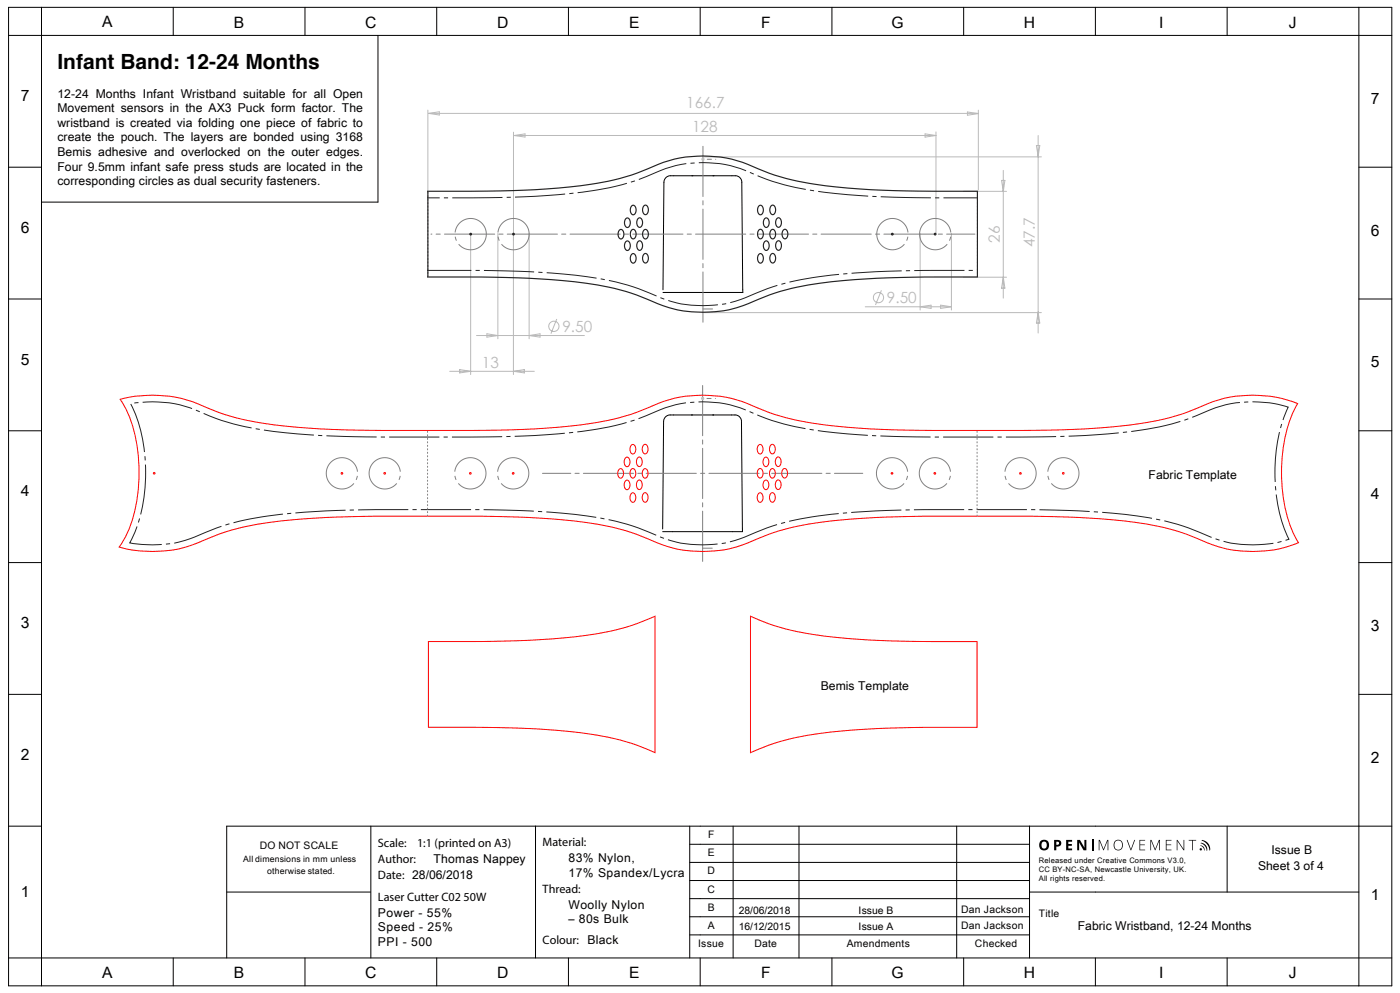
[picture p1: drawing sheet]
<svg xmlns="http://www.w3.org/2000/svg" width="425mm" height="301mm" viewBox="0 0 425 301" stroke-linecap="round" stroke-linejoin="round" font-family="sans-serif">
<!-- layer: Layer 1 -->
<g fill="none" stroke="#bababa" stroke-width=".3">
<path d="M129.9 33.4v24.4M130.1 34.4l3.2-.5v1zM130.1 34.4h166.8M284.1 40v30.7M293.6 34l3.3 .4-3.3 .5zM296.9 33.4v24.2M155.8 40.1v73.5M213.7 47.6h102.4M280.8 40.6l3.3 .5-3.3 .5zM284.1 41.1h-128l3.2-.5v1l-3.2-.5M292.4 58h13.1M304 54.7h1l-.5 3.3z"/>
<path d="M304.5 51.7v38.7M314.6 44.1h1l-.5 3.3zM315.1 41.1v59.9M142.8 70.9v42.7M151.1 70.8v31.9M160.6 70.8v31.9M279.3 70.8v23.2M288.8 70.8v23.2M169 96.7l-1.8 4.5M213.7 94.8h102.4M262.6 93h26.2M267.5 88l-1.8 4.5"/>
<path d="M279.3 93l3.3-.5v1zM285.5 92.5l3.3 .5-3.3 .5zM292.4 84.1h13.1M304.5 84.1l.5 3.3h-1zM315.1 94.6l.5 3.4h-1zM136.5 112.6h25.7M139.5 112.1l3.3 .5-3.3 .5zM144.6 101.7h32.8M147.8 101.2l3.3 .5-3.3 .5zM155.8 112.6l3.3-.5v1zM160.6 101.7l3.3-.5v1z"/>
<circle cx="168.1" cy="98.9" r="1.55"/>
<circle cx="266.6" cy="90.2" r="1.56"/>
</g>
<g fill="none" stroke="#000" stroke-width=".3">
<path d="M2.6 10.7h419.8M2.6 2.2h419.8v296.7h-419.8zM12.6 2.2v296.7M52.6 2.2v8.5M92.6 2.2v8.5M114.7 10.7v50.6h-102.1M132.5 2.2v8.5M172.5 2.2v8.5M212.5 2.2v8.5M252.5 2.2v8.5M292.5 2.2v8.5M332.5 2.2v8.5"/>
<path d="M372.4 2.2v8.5M412.4 2.2v296.7M2.6 50.7h10M412.4 50.7h10M2.6 90.7h10M201.2 87.9l.3-32.6a2.32 2.32 0 0 1 3-2h17.6a2.39 2.39 0 0 1 3 2l.4 33.4h-24.3M412.4 90.7h10M2.6 130.6h10M412.4 130.6h10M2.6 170.6h10M201.1 160.4l.3-32.6a2.32 2.32 0 0 1 3-2h17.6a2.39 2.39 0 0 1 3 2l.4 33.4h-24.3M412.4 170.6h10"/>
<path d="M2.6 210.5h10M412.4 210.5h10M2.6 250.5h10M112.4 250.5h-43.6v40M162.5 250.5v40M209.3 250.5v40M209.3 256h103.2M222.5 250.5v40M242.5 250.5v40M290.4 250.5v40M312.5 250.5v40M372.4 250.5v20"/>
<path d="M422.4 250.5h-309.8v40M68.8 270.5h43.6M209.3 278h103.2M209.3 272.5h103.2M209.3 267h103.2M209.3 261.5h103.2M312.5 270.5h99.9M2.6 290.5h419.8M52.6 290.5v8.4M92.6 290.5v8.4M132.5 290.5v8.4M172.5 290.5v8.4"/>
<path d="M209.3 283.5h103.2M212.5 290.5v8.4M252.5 290.5v8.4M292.5 290.5v8.4M332.5 290.5v8.4M372.4 290.5v8.4"/>
</g>
<g fill="#000">
<path d="M323.6 254.7h1.8v.5h-1.2v.7h1.1v.6h-1.1v.8h1.2v.5h-1.8zM326.9 254.7h.9l1.3 2.3v-2.3h.6v3.1h-.8l-1.4-2.4v2.4h-.6zM333.5 254.7h.3l1.1 2.7 1.1-2.7h.4v3.1h-.2v-2.9l-1.4 2.9-1.1-2.9v2.9h-.2zM342 254.7h.2l1 2.8 1.1-2.8h.2l-1.2 3.1h-.2zM345.8 254.7h1.7v.2h-1.5v1.2h1.5v.2h-1.5v1.3h1.5v.2h-1.7zM349.1 254.7h.4l1.1 2.7 1.1-2.7h.4v3.1h-.3l.1-2.9-1.4 2.9-1.1-2.9v2.9h-.3zM353.8 254.7h1.7v.2h-1.5v1.2h1.5v.2h-1.5v1.3h1.5v.2h-1.7zM357.1 254.7h.3l1.8 2.8v-2.8h.2v3.1h-.2l-1.9-2.8v2.8h-.2zM360.8 254.7h2.2v.2h-1v2.9h-.2v-2.9h-1zM364.2 256.4a1.09 1.09 0 0 1 1.1 .4 1.09 1.09 0 0 1 .1 1.2l-.3-1zM364.3 255.7a1.71 1.71 0 0 1 1.9 2.3 2.41 2.41 0 0 0-1.9-2.3zM364.6 254.9l.3-.2a2.88 2.88 0 0 1 2.4 3l-.2 .2a3.3 3.3 0 0 0-2.5-3z"/>
<path d="M316.3 255.4a1 1 0 0 0-.1 1.4 1 1 0 0 0 1.3 .2l.1-.3a.95 .95 0 0 0 0-1.2 .95 .95 0 0 0-1.1-.2zM315.8 255a1.57 1.57 0 0 1 2.2 .2 1.57 1.57 0 0 1-.2 2.2 1.57 1.57 0 0 1-2.2-.2l-.2-1.3z"/>
<path d="M320.6 255.2v.9a.55 .55 0 0 0 .8-.4 .55 .55 0 0 0-.8-.5zM319.9 254.7h1a1.07 1.07 0 0 1 1.2 1.2 1.07 1.07 0 0 1-1.5 .8v1.1h-.7z"/>
<path d="M338.5 255.2a1.38 1.38 0 0 0-.2 1.8 1.38 1.38 0 0 0 1.8 .4 1.39 1.39 0 0 0 .4-1.8 1.39 1.39 0 0 0-1.8-.6zM338.4 255a1.56 1.56 0 0 1 2.4 .9 1.56 1.56 0 0 1-1.7 1.9 1.73 1.73 0 0 1-.7-2.8z"/>
<circle cx="364.4" cy="257.5" r=".36"/>
</g>
<path d="M331.7 254.6v3.4" fill="none" stroke="#000" stroke-width=".34"/>
<path d="M147.4 69.6a4.7 4.7 0 0 0-8-1.9 4.7 4.7 0 0 0 2.2 7.9 4.7 4.7 0 0 0 5.9-5.7l-.1-.3M160.4 69.6a4.7 4.7 0 0 0-8-1.9 4.7 4.7 0 0 0 2.2 7.9 4.7 4.7 0 0 0 5.9-5.7l-.1-.3M266.3 69.6a4.7 4.7 0 0 1 7.9-1.9 4.7 4.7 0 0 1-2.1 7.9 4.7 4.7 0 0 1-5.9-5.7l.1-.3M279.3 69.6a4.7 4.7 0 0 1 7.9-1.9 4.7 4.7 0 0 1-2.1 7.9 4.7 4.7 0 0 1-5.9-5.7l.1-.3M99.2 142.1a4.7 4.7 0 0 1 8-1.9 4.7 4.7 0 0 1-2.2 7.9 4.7 4.7 0 0 1-5.9-5.7l.1-.3M112.2 142.1a4.7 4.7 0 0 1 8-1.9 4.7 4.7 0 0 1-2.2 7.9 4.7 4.7 0 0 1-5.9-5.7l.1-.3M147.3 142.1a4.7 4.7 0 0 0-8-1.9 4.7 4.7 0 0 0 2.2 7.9 4.7 4.7 0 0 0 5.9-5.7l-.1-.3M160.3 142.1a4.7 4.7 0 0 0-8-1.9 4.7 4.7 0 0 0 2.2 7.9 4.7 4.7 0 0 0 5.9-5.7l-.1-.3M266.2 142.1a4.7 4.7 0 0 1 8-1.9 4.7 4.7 0 0 1-2.2 7.9 4.7 4.7 0 0 1-5.9-5.7l.1-.3M279.2 142.1a4.7 4.7 0 0 1 8-1.9 4.7 4.7 0 0 1-2.2 7.9 4.7 4.7 0 0 1-5.9-5.7l.1-.3M314.3 142.1a4.7 4.7 0 0 0-8-1.9 4.7 4.7 0 0 0 2.2 7.9 4.7 4.7 0 0 0 5.8-5.7v-.3M327.3 142.1a4.7 4.7 0 0 0-8-1.9 4.7 4.7 0 0 0 2.1 7.9 4.7 4.7 0 0 0 5.9-5.7v-.3" fill="none" stroke="#808080" stroke-width=".3" stroke-dasharray="15.2 1.3 1.3 1.3" stroke-dashoffset="2.2" stroke-linecap="butt"/>
<path d="M213.3 97.7v-53.4M213.3 93.7h3M213.2 170.2v-53.4M213.2 166.2h3" fill="none" stroke="#808080" stroke-width=".3" stroke-dasharray="15.2 1.3 1.3 1.3"/>
<path d="M213.3 48.3h3.9M213.2 120.8h3.9" fill="none" stroke="#808080" stroke-width=".3" stroke-dasharray="15.2 1.3 1.3 1.3" stroke-dashoffset="15.2"/>
<path d="M295.9 71h-165.1M261.9 143.5h-97.3" fill="none" stroke="#808080" stroke-width=".3" stroke-dasharray="15.2 1.3 1.3 1.3" stroke-dashoffset="6.6"/>
<path d="M212.9 48.3h.9M213 47.9l.7 .7M213.4 47.8v1M213.7 47.9l-.7 .7M212.8 120.8h.9M212.9 120.5l.7 .7M213.3 120.3v1M213.6 120.5l-.7 .7" fill="none" stroke="#bfbebe" stroke-width=".3"/>
<g fill="none" stroke="#f00" stroke-width=".3">
<path d="M36.5 121.1a39.3 39.3 0 0 1 28.2 3.3 101.1 101.1 0 0 0 29.9 5.5l17.4 .6h34.7l14.8-.4 12.9-1.1a78.8 78.8 0 0 0 26.9-7.3 39 39 0 0 1 30.3 2.7 101.1 101.1 0 0 0 30 5.5l17.4 .6h34.7l14.7-.4 13-1.1a78.8 78.8 0 0 0 26.9-7.3 38.3 38.3 0 0 1 25.5 .7 45.2 45.2 0 0 0-4.4 27.6 36.5 36.5 0 0 0 4.7 14.5 38.2 38.2 0 0 1-31.6-1.6 94.1 94.1 0 0 0-29.3-5.6l-18.5-.8h-35.1l-14.3 .4-14.2 1.2a76.9 76.9 0 0 0-25.7 7.1 38.7 38.7 0 0 1-29.9-2.3 94.1 94.1 0 0 0-29.3-5.6l-18.5-.8h-35l-14.4 .4-14.2 1.2a76.9 76.9 0 0 0-25.6 7.1 38.7 38.7 0 0 1-22.3 .7 38.4 38.4 0 0 0 6-22.6 40.1 40.1 0 0 0-5.7-22.2zM189.8 138.9a.8 .8 0 0 1 .9-.2 .8 .8 0 0 1 .5 .9v.9a.85 .85 0 0 1-.9 1 .85 .85 0 0 1-.8-1v-.9zM191.6 135a.8 .8 0 0 1 .9-.1 .8 .8 0 0 1 .4 .8v1a.85 .85 0 0 1-.8 1 .85 .85 0 0 1-.9-1v-1zM193.5 138.9a.8 .8 0 0 1 1-.2 .8 .8 0 0 1 .4 .9v.9a.85 .85 0 0 1-.9 1 .85 .85 0 0 1-.8-1v-.9zM195.3 135a.8 .8 0 0 1 .9-.2 .8 .8 0 0 1 .4 .9v.9a.85 .85 0 0 1-.8 1 .85 .85 0 0 1-.8-1v-.9zM230.2 135a.8 .8 0 0 1 .9-.1 .8 .8 0 0 1 .4 .8v1a.85 .85 0 0 1-.8 1 .85 .85 0 0 1-.8-1v-1zM231.9 138.9a.8 .8 0 0 1 1-.2 .8 .8 0 0 1 .4 .9v.9a.85 .85 0 0 1-.8 1 .85 .85 0 0 1-.9-1v-.9zM233.9 135a.8 .8 0 0 1 .9-.2 .8 .8 0 0 1 .5 .9v.9a.85 .85 0 0 1-.9 1 .85 .85 0 0 1-.8-1v-.9zM235.7 138.8a.8 .8 0 0 1 .9-.1 .8 .8 0 0 1 .4 .8v1a.85 .85 0 0 1-.8 1 .85 .85 0 0 1-.9-1v-1zM187.8 142.4a.8 .8 0 0 1 1-.2 .8 .8 0 0 1 .4 .9v.9a.85 .85 0 0 1-.8 1 .85 .85 0 0 1-.9-1v-.9zM189.8 145.9a.8 .8 0 0 1 .9-.2 .8 .8 0 0 1 .5 .9v.9a.85 .85 0 0 1-.9 1 .85 .85 0 0 1-.8-1v-.9zM191.6 142.3a.8 .8 0 0 1 .9-.1 .8 .8 0 0 1 .4 .9v.9a.85 .85 0 0 1-.8 1 .85 .85 0 0 1-.9-1v-.9z"/>
<path d="M191.6 149.7a.8 .8 0 0 1 .9-.2 .8 .8 0 0 1 .4 .9v.9a.85 .85 0 0 1-.8 1 .85 .85 0 0 1-.9-1v-.9zM193.5 145.8a.8 .8 0 0 1 1-.1 .8 .8 0 0 1 .4 .8v.9a.85 .85 0 0 1-.9 1 .85 .85 0 0 1-.8-1v-.9zM195.3 142.4a.8 .8 0 0 1 .9-.2 .8 .8 0 0 1 .4 .9v.9a.85 .85 0 0 1-.8 1 .85 .85 0 0 1-.8-1v-.9zM195.3 149.7a.8 .8 0 0 1 .9-.2 .8 .8 0 0 1 .4 .9v.9a.85 .85 0 0 1-.8 1 .85 .85 0 0 1-.8-1v-.9zM230.2 149.7a.8 .8 0 0 1 .9-.2 .8 .8 0 0 1 .4 .9v.9a.85 .85 0 0 1-.8 1 .85 .85 0 0 1-.8-1v-.9zM230.2 142.3a.8 .8 0 0 1 .9-.1 .8 .8 0 0 1 .4 .8v1a.85 .85 0 0 1-.8 .9 .85 .85 0 0 1-.8-.9v-1zM231.9 145.8a.8 .8 0 0 1 1-.1 .8 .8 0 0 1 .4 .9v.9a.85 .85 0 0 1-.8 1 .85 .85 0 0 1-.9-1v-.9zM233.9 149.7a.8 .8 0 0 1 .9-.2 .8 .8 0 0 1 .5 .9v.9a.85 .85 0 0 1-.9 1 .85 .85 0 0 1-.8-1v-.9zM233.9 142.3a.8 .8 0 0 1 .9-.1 .8 .8 0 0 1 .5 .9v.9a.85 .85 0 0 1-.9 1 .85 .85 0 0 1-.8-1v-.9zM235.7 145.8a.8 .8 0 0 1 .9-.1 .8 .8 0 0 1 .4 .8v.9a.85 .85 0 0 1-.8 1 .85 .85 0 0 1-.9-1v-.9zM237.6 142.3a.8 .8 0 0 1 1-.1 .8 .8 0 0 1 .4 .8v1a.85 .85 0 0 1-.9 .9 .85 .85 0 0 1-.8-.9v-1zM130 194.5h17.1l11.2-.3 16.6-1.2a73.3 73.3 0 0 0 23.9-6.2v41.4a83.7 83.7 0 0 0-30.1-6.8l-15.8-.8-22.9-.1z"/>
<path d="M227.8 186.8a83.7 83.7 0 0 0 30.1 6.8l15.8 .8 22.8 .1v26l-17.1 .1-11.2 .2-16.5 1.2a73.3 73.3 0 0 0-23.9 6.2z"/>
<circle cx="46.8" cy="143.5" r=".25"/>
<circle cx="103.8" cy="143.5" r=".25"/>
<circle cx="116.8" cy="143.5" r=".25"/>
<circle cx="142.7" cy="143.5" r=".25"/>
<circle cx="155.7" cy="143.5" r=".25"/>
<circle cx="270.7" cy="143.5" r=".25"/>
<circle cx="283.7" cy="143.5" r=".25"/>
<circle cx="309.7" cy="143.5" r=".25"/>
<circle cx="322.7" cy="143.5" r=".25"/>
</g>
<path d="M129.8 60l26.9-.2 8.4-.5 9.8-.8a79.6 79.6 0 0 0 27.1-7.4l5.5-1.4 5.9-.4M213.4 49.3a37.7 37.7 0 0 1 17.5 4.4 100.6 100.6 0 0 0 30.7 5.6l13.2 .6 21.9 .1M296.7 82h-17.2l-11.9 .3-10 .6-9.1 1a76.8 76.8 0 0 0-23.6 6.9 28.8 28.8 0 0 1-9.8 1.8 36.8 36.8 0 0 1-18.8-4.1 97.1 97.1 0 0 0-30.8-5.8l-16.7-.7h-19M39.6 122.4a37.1 37.1 0 0 1 24.2 3.8 100.6 100.6 0 0 0 30.7 5.7l17.1 .6h35.4l15.4-.5 12.4-1a79.6 79.6 0 0 0 27.1-7.4 36.8 36.8 0 0 1 28.9 2.6 100.6 100.6 0 0 0 30.7 5.7l17.1 .6h35.4l15.4-.5 12.4-1a79.6 79.6 0 0 0 27.1-7.4 36.3 36.3 0 0 1 22.1-.2 50.6 50.6 0 0 0 .2 40.1 28.4 28.4 0 0 1-9.2 1.6 36.8 36.8 0 0 1-18.8-4 97.1 97.1 0 0 0-30.8-5.9l-18.3-.7h-35.5l-16.7 .6-13.5 1.3a76.8 76.8 0 0 0-23.6 6.9 28.8 28.8 0 0 1-9.8 1.8 36.8 36.8 0 0 1-18.8-4 97.1 97.1 0 0 0-30.8-5.9l-18.3-.7-36.1 .1-16.9 .6-12.6 1.2a76.8 76.8 0 0 0-23.7 6.9 28.8 28.8 0 0 1-9.7 1.8h-5.2l-3.5-.5 .6-1.1a50.6 50.6 0 0 0 .2-40z" fill="none" stroke="#231f20" stroke-width=".3" stroke-dasharray="15.2 1.3 1.3 1.3" stroke-dashoffset="1.9" stroke-linecap="butt"/>
<path d="M129.9 84v-26M296.6 84v-26M129.8 156.5v-26M296.5 156.5v-26" fill="none" stroke="#808080" stroke-width=".3" stroke-dasharray=".4 .7 .4 .7"/>
<g fill="none" stroke="#231f20" stroke-width=".35">
<path d="M129.8 58l26.5-.2 8.7-.5 9.5-.8a78.8 78.8 0 0 0 26.9-7.3 39 39 0 0 1 30.3 2.7 101.1 101.1 0 0 0 30 5.4l13.2 .6 21.8 .1v26h-17l-11.2 .3-16.5 1.2a77.5 77.5 0 0 0-26.5 7.2 38.7 38.7 0 0 1-29.9-2.3 94.1 94.1 0 0 0-29.3-5.7l-16.8-.7h-19.6zM187.9 69.8a.8 .8 0 0 1 1-.1 .8 .8 0 0 1 .4 .8v1a.85 .85 0 0 1-.8 1 .85 .85 0 0 1-.9-1v-1zM189.9 66.4a.8 .8 0 0 1 .9-.2 .8 .8 0 0 1 .4 .9v.9a.85 .85 0 0 1-.8 1 .85 .85 0 0 1-.8-1v-.9zM189.9 73.3a.8 .8 0 0 1 .9-.1 .8 .8 0 0 1 .4 .8v1a.85 .85 0 0 1-.8 1 .85 .85 0 0 1-.8-1v-1zM191.7 62.5a.8 .8 0 0 1 .9-.1 .8 .8 0 0 1 .4 .8v.9a.85 .85 0 0 1-.8 1 .85 .85 0 0 1-.9-1v-.9zM191.7 69.8a.8 .8 0 0 1 .9-.1 .8 .8 0 0 1 .4 .8v.9a.85 .85 0 0 1-.8 1 .85 .85 0 0 1-.9-1v-.9zM191.7 77.2a.8 .8 0 0 1 .9-.2 .8 .8 0 0 1 .4 .9v.9a.85 .85 0 0 1-.8 1 .85 .85 0 0 1-.9-1v-.9zM193.6 66.3a.8 .8 0 0 1 1-.1 .8 .8 0 0 1 .4 .8v1a.85 .85 0 0 1-.9 .9 .85 .85 0 0 1-.8-.9v-1zM193.6 73.3a.8 .8 0 0 1 1-.2 .8 .8 0 0 1 .4 .9v.9a.85 .85 0 0 1-.9 1 .85 .85 0 0 1-.8-1v-.9zM195.4 62.5a.8 .8 0 0 1 .9-.2 .8 .8 0 0 1 .4 .9v.9a.85 .85 0 0 1-.8 1 .85 .85 0 0 1-.8-1v-.9zM195.4 69.8a.8 .8 0 0 1 .9-.1 .8 .8 0 0 1 .4 .8v1a.85 .85 0 0 1-.8 1 .85 .85 0 0 1-.8-1v-1zM195.4 77.1a.8 .8 0 0 1 .9-.1 .8 .8 0 0 1 .4 .8v1a.85 .85 0 0 1-.8 1 .85 .85 0 0 1-.8-1v-1z"/>
<path d="M230.3 77.2a.8 .8 0 0 1 .9-.2 .8 .8 0 0 1 .4 .9v.9a.85 .85 0 0 1-.8 1 .85 .85 0 0 1-.8-1v-.9zM230.3 69.8a.8 .8 0 0 1 .9-.1 .8 .8 0 0 1 .4 .8v.9a.85 .85 0 0 1-.8 1 .85 .85 0 0 1-.8-1v-.9zM230.3 62.5a.8 .8 0 0 1 .9-.1 .8 .8 0 0 1 .4 .8v.9a.85 .85 0 0 1-.8 1 .85 .85 0 0 1-.8-1v-.9zM232 73.3a.8 .8 0 0 1 1-.1 .8 .8 0 0 1 .4 .8v.9a.85 .85 0 0 1-.8 1 .85 .85 0 0 1-.9-1v-.9zM232 66.3a.8 .8 0 0 1 1-.1 .8 .8 0 0 1 .4 .9v.9a.85 .85 0 0 1-.8 1 .85 .85 0 0 1-.9-1v-.9zM234 77.1a.8 .8 0 0 1 .9-.1 .8 .8 0 0 1 .5 .8v1a.85 .85 0 0 1-.9 1 .85 .85 0 0 1-.8-1v-1zM234 69.8a.8 .8 0 0 1 .9-.1 .8 .8 0 0 1 .5 .8v.9a.85 .85 0 0 1-.9 1 .85 .85 0 0 1-.8-1v-.9zM234 62.5a.8 .8 0 0 1 .9-.2 .8 .8 0 0 1 .5 .9v.9a.85 .85 0 0 1-.9 1 .85 .85 0 0 1-.8-1v-.9zM235.8 73.3a.8 .8 0 0 1 .9-.2 .8 .8 0 0 1 .4 .9v.9a.85 .85 0 0 1-.8 1 .85 .85 0 0 1-.9-1v-.9zM235.8 66.3a.8 .8 0 0 1 .9-.1 .8 .8 0 0 1 .4 .8v.9a.85 .85 0 0 1-.8 1 .85 .85 0 0 1-.9-1v-.9zM237.7 69.8a.8 .8 0 0 1 1-.1 .8 .8 0 0 1 .4 .8v.9a.85 .85 0 0 1-.9 1 .85 .85 0 0 1-.8-1v-.9z"/>
<circle cx="142.8" cy="71" r=".25"/>
<circle cx="155.8" cy="71" r=".25"/>
<circle cx="270.8" cy="71" r=".25"/>
<circle cx="283.8" cy="71" r=".25"/>
</g>
<text font-size="6.3" x="17.4" y="21">Infant Band: 12-24 Months</text>
<g font-size="4.7">
<text x="31" y="8.3">A</text>
<text x="71" y="8.4">B</text>
<text x="110.9" y="8.4">C</text>
<text x="150.8" y="8.4">D</text>
<text x="191" y="8.4">E</text>
<text x="231" y="8.4">F</text>
<text x="270.6" y="8.4">G</text>
<text x="310.7" y="8.4">H</text>
<text x="351.8" y="8.4">I</text>
<text x="391.2" y="8.4">J</text>
<text x="6.3" y="30.6">7</text>
<text x="416.1" y="31.5">7</text>
<text x="6.3" y="70.6">6</text>
<text x="416.1" y="71.4">6</text>
<text x="6.3" y="110.6">5</text>
<text x="416.1" y="111.4">5</text>
<text x="6.3" y="150.5">4</text>
<text x="416.1" y="151.3">4</text>
<text x="6.3" y="190.5">3</text>
<text x="416.1" y="191.3">3</text>
<text x="6.3" y="230.4">2</text>
<text x="416.1" y="231.2">2</text>
<text x="6.3" y="272">1</text>
<text x="416.1" y="272.8">1</text>
<text x="31" y="296.5">A</text>
<text x="71" y="296.6">B</text>
<text x="110.9" y="296.6">C</text>
<text x="150.8" y="296.6">D</text>
<text x="191" y="296.6">E</text>
<text x="231" y="296.6">F</text>
<text x="270.6" y="296.6">G</text>
<text x="310.7" y="296.6">H</text>
<text x="351.8" y="296.6">I</text>
<text x="391.2" y="296.6">J</text>
</g>
<g font-size="4.7" fill="#bababa">
<text x="208.3" y="32.7">166.7</text>
<text x="210" y="40.1">128</text>
<text x="303.5" y="73.6" transform="rotate(-90 303.5 73.6)">26</text>
<text x="314.1" y="75" transform="rotate(-90 314.1 75)">47.7</text>
<text x="269.2" y="92">9.50</text>
<text x="170.7" y="100.7">9.50</text>
<text x="146.3" y="111.6">13</text>
</g>
<g font-size="3.7">
<text x="17.4" y="29.6">12-24 Months Infant Wristband suitable for all Open</text>
<text x="17.4" y="34">Movement sensors in the AX3 Puck form factor. The</text>
<text x="17.4" y="38.5">wristband is created via folding one piece of fabric to</text>
<text x="17.4" y="42.9">create the pouch. The layers are bonded using 3168</text>
<text x="17.4" y="47.3">Bemis adhesive and overlocked on the outer edges.</text>
<text x="17.4" y="51.7">Four 9.5mm infant safe press studs are located in the</text>
<text x="17.4" y="56.2">corresponding circles as dual security fasteners.</text>
<text x="348.6" y="145.3">Fabric Template</text>
<text x="249.1" y="209.3">Bemis Template</text>
<text x="114.7" y="256.7">Scale:</text>
<text x="126.6" y="256.7">1:1 (printed on A3)</text>
<text x="164.7" y="256.5">Material:</text>
<text x="114.7" y="261.6">Author:</text>
<text x="131.6" y="261.6">Thomas Nappey</text>
<text x="172.5" y="261.4">83% Nylon,</text>
<text x="381.8" y="263.9">Sheet 3 of 4</text>
<text x="385.9" y="259">Issue B</text>
<text x="114.7" y="266.6">Date: 28/06/2018</text>
<text x="172.5" y="265.9">17% Spandex/Lycra</text>
<text x="114.7" y="273.3">Laser Cutter C02 50W</text>
<text x="164.7" y="270.6">Thread:</text>
<text x="172.5" y="275.5">Woolly Nylon</text>
<text x="114.7" y="278">Power - 55%</text>
<text x="172.5" y="279.9">– 80s Bulk</text>
<text x="327.1" y="282">Fabric Wristband, 12-24 Months</text>
<text x="114.7" y="282.4">Speed - 25%</text>
<text x="114.7" y="286.8">PPI - 500</text>
<text x="164.7" y="286.1">Colour:</text>
<text x="178.4" y="286.1">Black</text>
</g>
<g font-size="3.1">
<text x="78.9" y="257.4">DO NOT SCALE</text>
<text x="214.9" y="254.2">F</text>
<text x="214.9" y="259.7">E</text>
<text x="214.7" y="265.2">D</text>
<text x="214.7" y="270.7">C</text>
<text x="214.9" y="281.6">A</text>
<text x="214.9" y="276.1">B</text>
<text x="224.2" y="282">16/12/2015</text>
<text x="224.2" y="277.1">28/06/2018</text>
<text x="260.6" y="277.1">Issue B</text>
<text x="260.6" y="282">Issue A</text>
<text x="291.7" y="276.7">Dan Jackson</text>
<text x="291.7" y="281.6">Dan Jackson</text>
<text x="315.3" y="278">Title</text>
<text x="211.9" y="287.2">Issue</text>
<text x="229" y="287.2">Date</text>
<text x="257" y="287.2">Amendments</text>
<text x="295.9" y="287.2">Checked</text>
</g>
<g font-size="2.6">
<text x="73.8" y="261.4">All dimensions in mm unless</text>
<text x="81" y="265">otherwise stated.</text>
</g>
<g font-size="2.3">
<text x="315.3" y="261.6">Released under Creative Commons V3.0,</text>
<text x="315.3" y="264.3">CC BY-NC-SA, Newcastle University, UK.</text>
<text x="315.3" y="267.1">All rights reserved.</text>
</g>
</svg>
